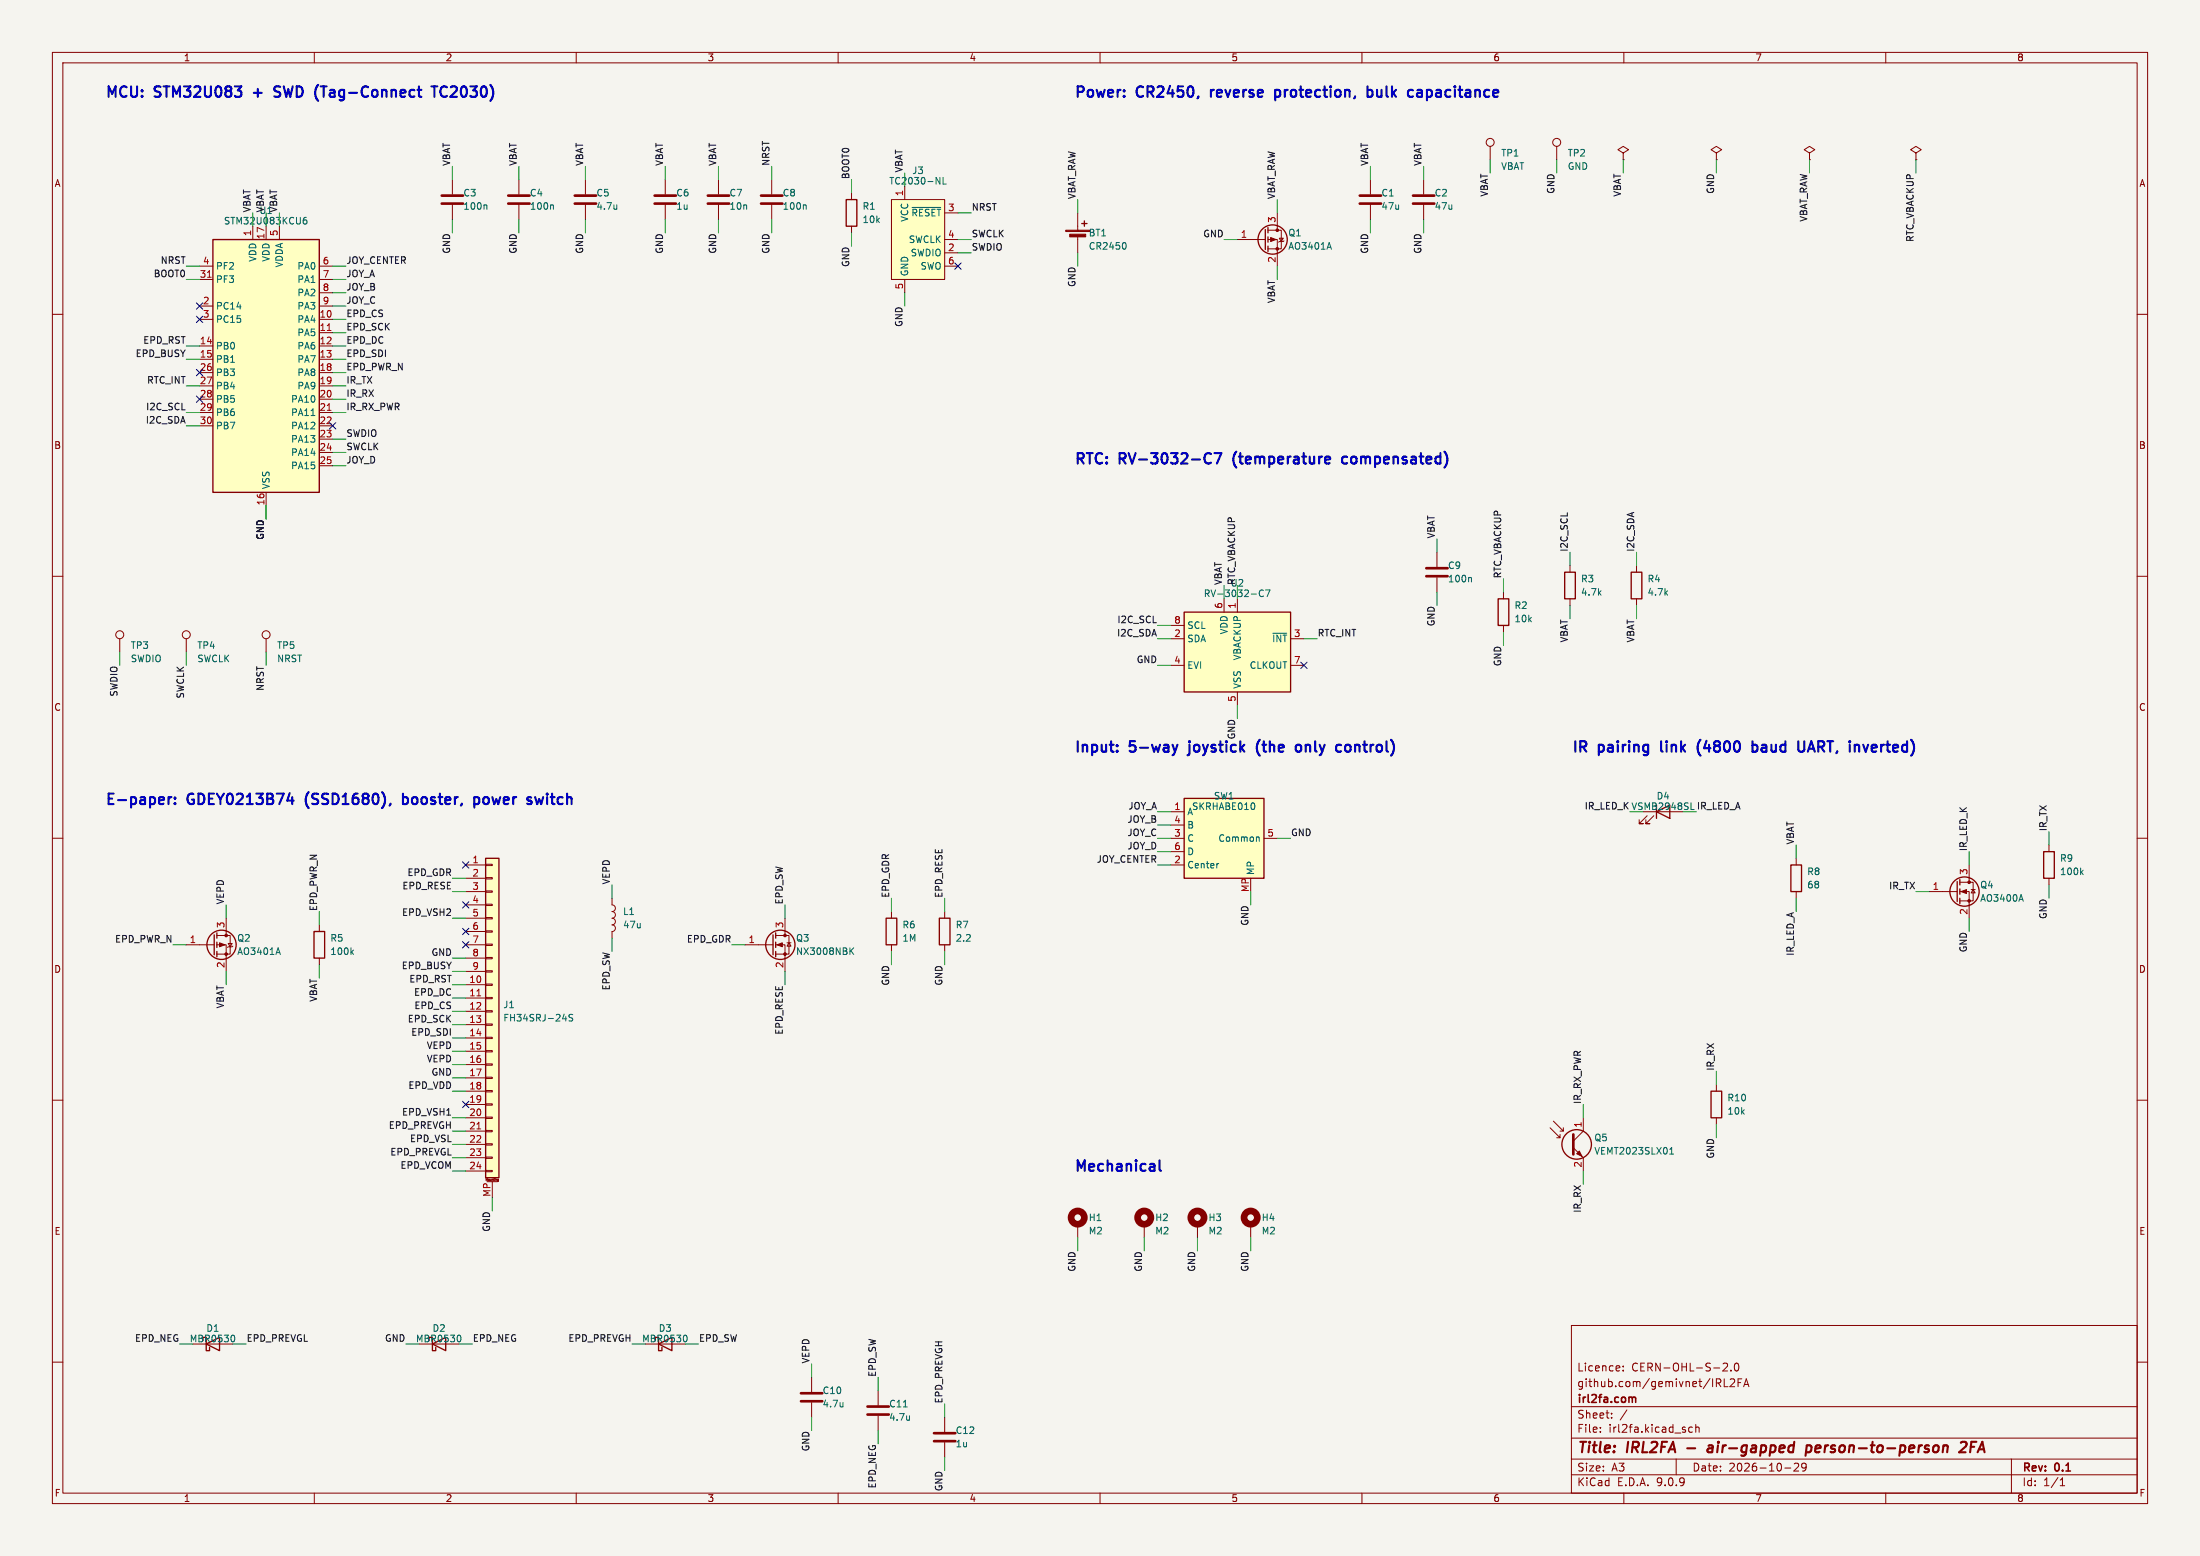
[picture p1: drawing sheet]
<svg xmlns="http://www.w3.org/2000/svg" width="420mm" height="297mm" viewBox="0 0 420 297" stroke-linecap="round" stroke-linejoin="round" font-family="sans-serif">
<path d="M0 0h420v297h-420z" fill="#f5f4ef" stroke="#f5f4ef" stroke-width=".19"/>
<g fill="none" stroke="#840000" stroke-width=".19">
<path d="M10 10h400v277h-400zM12 12h396v273h-396zM60 10v2M110 10v2M160 10v2M210 10v2M260 10v2M310 10v2M360 10v2M10 60h2M408 60h2M10 110h2"/>
<path d="M408 110h2M10 160h2M408 160h2M10 210h2M408 210h2M205.7 233.7v2.5M218.4 233.7v2.5M228.6 233.7v2.5M238.8 233.7v2.5M300 253h108v32h-108zM10 260h2M300 278.5h108"/>
<path d="M300 274.5h108M300 268.5h108M305.5 273.2v.2M305.5 272.5v.1M307.7 270.5v.2M307.7 269.8v.1M309.9 261.5v.2M309.9 260.8v.1M310.6 269.1l-1.3 1.9M320 278.5v3M323.1 272.5l-.4-.1-.3 .3 .1 .6h.6M323.7 272.5l.2-.1 .4 .1 .1 .9"/>
<path d="M323.7 271.9v1.5M328.9 260.3l.6-.1 .2 .1 .1 .3-.9 1.1h.9M329.2 263.2v1.5h.7M330.3 263.3l.6-.1 .2 .1 .1 .3-1 1.1h1M330.4 261.5v.2M331.2 260.3l.2-.1a.8 .8 0 0 1 .6 .7 .8 .8 0 0 1-.6 .8l-.2-.2-.1-.4zM331.8 263.9h.5M332.5 263.2h-.7v1.5M332.9 264.7l.5-1.5 .5 1.5M333 264.3h.7M343.1 279.3l.3 .3-.1 .3-.9 .9h1M344.8 279.9l-.3 .3h-.3l-.3-.3 .2-.5 .4-.1 .2 .1a.99 .99 0 0 1-.3 1.4h-.3"/>
<path d="M384 278.5v6.5M408 260h2M60 285v2M110 285v2M160 285v2M210 285v2M260 285v2M300 281.5h108M310 285v2M340.7 280.2h1.2M360 285v2M393.3 283.6h.9"/>
<path d="M393.3 282.5l.4-.4v1.5"/>
</g>
<path d="M322.1 276.4h1.5M326.2 276h.7M327 276.3l-.7 .1a.4 .4 0 0 0-.3 .4 .4 .4 0 0 0 .2 .4l.7-.1M344.9 276h.8l.1 .3v.5a.66 .66 0 0 1-1 .3M344.9 275.9l-.2 2M371.3 275.9l.5 .1v.2l-.1 1M374.3 275.4l.3-.2h.5l.3 .2v.4l-.1 .3-1.3 1.1h1.2M376.2 276.2h.7M377.3 275.2h-1l-.2 2" fill="none" stroke="#840000" stroke-width=".4"/>
<path d="M311.4 266.7l.2 .2M311.6 266.9v.8M311.6 266.9l.2-.2 .4 .1 .1 .9" fill="none" stroke="#840000" stroke-width=".3"/>
<g fill="none" stroke="#840000" stroke-width="1.3">
<circle cx="205.7" cy="232.4" r="1.27"/>
<circle cx="218.4" cy="232.4" r="1.27"/>
<circle cx="228.6" cy="232.4" r="1.27"/>
<circle cx="238.8" cy="232.4" r="1.27"/>
</g>
<path d="M226.1 152.4h15.2v15.2h-15.2z" fill="#ffffc2"/>
<g fill="none" stroke="#840000" stroke-width=".25">
<path d="M226.1 152.4h15.2v15.2h-15.2zM147.6 178.4v3.8M148.1 178.1v1M148.1 179.8v1M169.2 175.3h2v5h-2zM179.3 175.3h2.1v5h-2.1zM148.1 181.6v1M38.7 255.9v-.6h.7v2.5h.6v-.6M39.4 256.5l2.5-1.2v2.5zM81.9 255.9v-.6h.6v2.5h.7v-.6M82.5 256.5l2.6-1.2v2.5zM125.1 255.9v-.6h.6v2.5h.7v-.6"/>
<path d="M125.7 256.5l2.6-1.2v2.5z"/>
<circle cx="149" cy="180.3" r="2.79"/>
</g>
<g fill="none" stroke="#840000" stroke-width=".19">
<path d="M147.3 34.3v2.8M147.3 39.1v2.8M223.5 154.9h2.6M223.5 157.5h2.6M116.8 171.5v1.2a.64 .64 0 0 1 .7 .7 .64 .64 0 0 1-.7 .6 .64 .64 0 0 1 .7 .6 .64 .64 0 0 1-.7 .7 .64 .64 0 0 1 .7 .6 .64 .64 0 0 1-.7 .6 .64 .64 0 0 1 .7 .7 .64 .64 0 0 1-.7 .6M116.8 177.8v1.3M148.1 178.6h2.5v3.5h-2.5M149.9 175.3v3.3M150.2 180h.8M150.6 180l.4 .6h-.8zM170.2 174v1.3M180.3 174v1.3"/>
<path d="M223.5 160h2.6M223.5 162.6h2.6M223.5 165.1h2.6M241.3 160h2.5M142.2 180.3h5.4M148.1 180.3h1.8v5.1M170.2 180.3v1.3M180.3 180.3v1.3M154.9 262.9v2.8M154.9 267.7v2.8M167.6 265.4v2.8M167.6 270.3v2.7"/>
<path d="M180.3 270.5v2.8M180.3 275.3v2.8"/>
</g>
<g fill="none" stroke="#006464" stroke-width=".19">
<path d="M153.7 39.1l.2 .2v.6M239.4 153.4l.1 .3-.1 .7M240 159.8l.4 .1v.7M232.7 164.8l-.3 .1M162.4 181.5l.6 .7M163 180.9l-.7 .7M44.5 254.8a.79 .79 0 0 1 0 1.3M87.7 254.8a.79 .79 0 0 1 0 1.3M130.9 254.8a.79 .79 0 0 1 0 1.3M160.9 267.7v.8M160.9 268.4v.1M172.5 268.5h.7"/>
<path d="M173.6 270.2v.9M173.6 271h.1"/>
</g>
<path d="M145.3 37.3h4.1M145.3 38.9h4.1M152.9 265.9h4.1M152.9 267.5h4.1M165.6 268.5h4.1M165.6 270h4.1M178.3 273.6h4.1M178.3 275.1h4.1" fill="none" stroke="#840000" stroke-width=".51"/>
<g fill="#840000" stroke="#840000" stroke-width=".19">
<path d="M148.3 180.3l1.1-.3v.7z"/>
<circle cx="149.9" cy="178.6" r=".25"/>
<circle cx="149.9" cy="182.1" r=".25"/>
</g>
<path d="M92.7 163.8h2.5v61h-2.5z" fill="#ffffc2"/>
<g fill="none" stroke="#840000" stroke-width=".25">
<path d="M206.5 42.7h1M207 42.2v1M241.6 43.8v3.8M242.1 43.4v1.1M242.1 45.2v1M242.1 47v1M286 114.3h2v5.1h-2zM298.7 109.2h2v5.1h-2zM311.4 109.2h2v5.1h-2zM40.9 178.4v3.8M41.4 178.1v1M41.4 179.8v1"/>
<path d="M59.9 177.8h2.1v5.1h-2.1zM92.7 163.8h2.5v61h-2.5zM41.4 181.6v1"/>
<circle cx="243" cy="45.7" r="2.79"/>
<circle cx="42.3" cy="180.3" r="2.79"/>
</g>
<g fill="none" stroke="#840000" stroke-width=".19">
<path d="M271.8 34.3v2.8M271.8 39.1v2.8M284.5 27.9v2.6M297.2 27.9v2.6M309.9 29.2l1-.6-1-.7-1 .7 1 .6v1.3M309.9 30.5h.1M327.7 29.2l1-.6-1-.7-1.1 .7 1.1 .6v1.3M327.7 30.5h.1M345.4 29.2l1.1-.6-1.1-.7-1 .7 1 .6v1.3M345.4 30.5h.1M365.8 29.2l1-.6-1-.7-1.1 .7 1.1 .6v1.3M365.8 30.5h.1"/>
<path d="M205.7 40.6v3.3M205.7 45v3.3M236.2 45.7h5.4M242.1 43.9h2.5v3.6h-2.5M242.1 45.7h1.7v5.1M243.8 40.6v3.3M244.2 45.5h.8l-.4 .6zM245.1 46l-1 .2M274.3 105.4v2.8M274.3 110.2v2.8M287 113v1.3M287 119.4v1.3"/>
<path d="M299.7 108v1.2M299.7 114.3v1.3M312.4 108v1.2M312.4 114.3v1.3M41.4 178.6h2.5v3.5h-2.5M43.2 175.3v3.3M61 176.5v1.3M88.9 165.1h3.8M88.9 167.6h3.8M88.9 170.2h3.8M88.9 172.7h3.8M88.9 175.3h3.8"/>
<path d="M88.9 177.8h3.8M92.7 165h1.3v.2h-1.3zM92.7 167.5h1.3v.3h-1.3zM92.7 170.1h1.3v.2h-1.3zM92.7 172.6h1.3v.2h-1.3zM92.7 175.1h1.3v.3h-1.3zM92.7 177.7h1.3v.2h-1.3zM35.6 180.3h5.3M41.4 180.3h1.8v5.1M43.6 180.1h.7l-.4 .6zM44.4 180.6l-1 .2M61 182.9v1.3"/>
<path d="M88.9 180.3h3.8M88.9 182.9h3.8M88.9 185.4h3.8M88.9 188h3.8M88.9 190.5h3.8M88.9 193h3.8M88.9 195.6h3.8M88.9 198.1h3.8M92.7 180.2h1.3v.3h-1.3zM92.7 182.8h1.3v.2h-1.3zM92.7 185.3h1.3v.2h-1.3zM92.7 187.8h1.3v.3h-1.3z"/>
<path d="M92.7 190.4h1.3v.2h-1.3zM92.7 192.9h1.3v.3h-1.3zM92.7 195.5h1.3v.2h-1.3zM92.7 198h1.3v.2h-1.3zM88.9 200.7h3.8M88.9 203.2h3.8M88.9 205.7h3.8M88.9 208.3h3.8M88.9 210.8h3.8M88.9 213.4h3.8M88.9 215.9h3.8M88.9 218.4h3.8"/>
<path d="M92.7 200.5h1.3v.3h-1.3zM92.7 203.1h1.3v.2h-1.3zM92.7 205.6h1.3v.3h-1.3zM92.7 208.2h1.3v.2h-1.3zM92.7 210.7h1.3v.2h-1.3zM92.7 213.2h1.3v.3h-1.3zM92.7 215.8h1.3v.2h-1.3zM92.7 218.3h1.3v.3h-1.3zM88.9 221h3.8M88.9 223.5h3.8M92.7 220.9h1.3v.2h-1.3zM92.7 223.4h1.3v.2h-1.3z"/>
<path d="M93 225.6h2M94 225.6v3M95 225.5h.1M95 225.3h.1M95 225.1v.2M95 225.3h.2M95 225.1h.1M95 225.1h.2M95.1 225.5h.1M95.2 225.4l-.1 .1M95.2 225.1v.3M95.2 225.4h.1"/>
<circle cx="284.5" cy="27.2" r=".76"/>
<circle cx="297.2" cy="27.2" r=".76"/>
</g>
<path d="M91 190.1h.8M91 215.5h.8" fill="none" stroke="#a90000" stroke-width=".19"/>
<path d="M214.7 46.3a.79 .79 0 0 1 0 1.3M253.8 46.3l.4 1.3M280.7 110.2l.2 .2v.7M53.1 180.9l.4 1.3M67.1 181.7l.4 .5M67.5 181.3l-.5 .5M107.4 194.5h.8M108 194v.9M109.3 193.7l-.4-.1-.2 .1v.4l.5 .2 .1 .3-.2 .3-.5-.1" fill="none" stroke="#006464" stroke-width=".19"/>
<g fill="#840000" stroke="#840000" stroke-width=".19">
<path d="M41.9 180l1 .3-1 .4z"/>
<path d="M203.5 43.9h4.5v.3h-4.5z"/>
<path d="M204.2 44.7h3.1v.5h-3.1z"/>
<path d="M242.6 45.3l1 .4-1 .4z"/>
<circle cx="43.2" cy="178.6" r=".25"/>
<circle cx="43.2" cy="182.1" r=".25"/>
<circle cx="243.8" cy="43.9" r=".25"/>
<circle cx="243.8" cy="47.5" r=".25"/>
</g>
<path d="M269.7 37.3h4.1M269.7 38.9h4.1M272.3 108.5h4.1M272.3 110h4.1" fill="none" stroke="#840000" stroke-width=".51"/>
<path d="M226.1 116.8h20.3v15.3h-20.3z" fill="#ffffc2"/>
<path d="M226.1 116.8h20.3v15.3h-20.3z" fill="none" stroke="#840000" stroke-width=".25"/>
<g fill="none" stroke="#840000" stroke-width=".19">
<path d="M86.4 34.3v2.8M86.4 39.1v2.8M99.1 34.3v2.8M99.1 39.1v2.8M111.8 34.3v2.8M111.8 39.1v2.8M127 34.3v2.8M127 39.1v2.8M261.6 34.3v2.8M261.6 39.1v2.8M223.5 119.4h2.6M233.7 114.3v2.5"/>
<path d="M236.2 114.3v2.5M22.9 121.9v2.6M35.6 121.9v2.6M50.8 121.9v2.6M223.5 121.9h2.6M223.5 127h2.6M236.2 132.1v2.5M246.4 121.9h2.5M246.4 127h2.5"/>
<circle cx="22.9" cy="121.2" r=".76"/>
<circle cx="35.6" cy="121.2" r=".76"/>
<circle cx="50.8" cy="121.2" r=".76"/>
</g>
<path d="M92.8 39.1l.1 .2v.6M105.5 39.1l.1 .2v.6M117.7 39.1v.8M117.7 39.8v.1M241.2 112.7a.6 .6 0 0 0-.9 .5 .6 .6 0 0 0 .6 .7l.3-.1M241.6 112.6h.8l-.5 1.3M243 120.9h2.6" fill="none" stroke="#006464" stroke-width=".19"/>
<path d="M84.3 37.3h4.1M84.3 38.9h4.1M97 37.3h4.1M97 38.9h4.1M109.7 37.3h4.1M109.7 38.9h4.1M125 37.3h4M125 38.9h4M259.6 37.3h4.1M259.6 38.9h4.1" fill="none" stroke="#840000" stroke-width=".51"/>
<path d="M40.6 45.7h20.4v48.3h-20.4z" fill="#ffffc2"/>
<path d="M40.6 45.7h20.4v48.3h-20.4z" fill="none" stroke="#840000" stroke-width=".25"/>
<g fill="none" stroke="#840000" stroke-width=".19">
<path d="M38.1 50.8h2.5M38.1 53.3h2.5M38.1 58.4h2.5M48.3 43.2v2.5M50.8 43.2v2.5M53.3 43.2v2.5M61 50.8h2.5M61 53.3h2.5M61 58.4h2.5M61 55.9h2.5M38.1 61h2.5M38.1 66h2.5"/>
<path d="M38.1 68.6h2.5M38.1 71.1h2.5M38.1 73.7h2.5M38.1 76.2h2.5M38.1 78.7h2.5M61 61h2.5M61 66h2.5M61 68.6h2.5M61 71.1h2.5M61 73.7h2.5M61 76.2h2.5M61 78.7h2.5"/>
<path d="M61 63.5h2.5M38.1 81.3h2.5M50.8 94v2.5M61 81.3h2.5M61 83.8h2.5M61 86.4h2.5M61 88.9h2.5"/>
</g>
<path d="M39.6 52.9h.7M62.5 63.1h.7M62.5 78.3h.7" fill="none" stroke="#a90000" stroke-width=".19"/>
<path d="M58.5 41.5h-.4a.86 .86 0 0 0 0 1.3l.4-.2 .1-.4-.2-.2h-.3l-.2 .2M59.4 79.3h.7" fill="none" stroke="#006464" stroke-width=".19"/>
<path d="M170.2 38.1h10.1v15.2h-10.1z" fill="#ffffc2"/>
<g fill="none" stroke="#840000" stroke-width=".19">
<path d="M137.2 34.3v2.8M137.2 39.1v2.8M162.6 36.8v1.3M170.2 38.1h10.1v15.2h-10.1zM172.7 35.6v2.5M162.6 43.2v1.3M172.7 53.3v2.6M180.3 40.6h2.6M180.3 45.7h2.6M180.3 48.3h2.6M180.3 50.8h2.6M314.5 155.7l-1.6 1.5h.8h-.8v-.7"/>
<path d="M315.7 155.7l-1.5 1.5h.8h-.8v-.7M342.9 163.8v1.3M342.9 170.2v1.3M368.3 170.2h5.3M374.1 168.4h2.6v3.6h-2.6M374.1 170.2h1.8v5.1M375.9 165.1v3.3M376.3 169.8h.8M376.7 169.8l.4 .6h-.8zM391.2 161.3v1.3M391.2 167.6v1.3M295.9 215.3l1.9 1.9v-.7"/>
<path d="M296.5 214l1.9 1.9v-.6M297.2 217.2h.6M297.8 215.9h.6M300.4 219.1l1.9 1.9v2.5M302.3 213.4v2.5l-1.9 1.9M327.7 207v1.3M327.7 213.4v1.2"/>
</g>
<path d="M174.1 39.6h5.5M178.7 33.9l.7 1.2v-1.2M180 33.9v1.2h.6M322.8 154.5h.6M385.8 170.8l.5 1.2M397.3 166.5l.4 .4M397.7 166.1l-.5 .5M318.8 219.4l.3-.4v1.3M318.8 220.3h.7" fill="none" stroke="#006464" stroke-width=".19"/>
<g fill="none" stroke="#840000" stroke-width=".25">
<path d="M161.5 38.1h2.1v5.1h-2.1zM316.2 154.9l2.6-1.2v2.5zM316.2 153.7v2.5M341.9 165.1h2v5.1h-2zM373.6 168.3v3.8M374.1 167.9v1M374.1 169.7v1M374.1 171.5v1M390.1 162.6h2.1v5h-2.1zM326.6 208.3h2.1v5.1h-2.1z"/>
<circle cx="375" cy="170.2" r="2.79"/>
<circle cx="301" cy="218.4" r="2.82"/>
</g>
<path d="M135.1 37.3h4.1M135.1 38.9h4.1M300.4 216.5v3.8" fill="none" stroke="#840000" stroke-width=".51"/>
<g fill="#840000" stroke="#840000" stroke-width=".19">
<path d="M301 220.2l.5-.5 .5 1z"/>
<path d="M374.4 170.2l1-.4v.8z"/>
<circle cx="375.9" cy="168.4" r=".25"/>
<circle cx="375.9" cy="172" r=".25"/>
</g>
<g fill="none" stroke="#009600" stroke-width=".19">
<path d="M86.4 31.8v2.5M99.1 31.8v2.5M111.8 31.8v2.5M127 31.8v2.5M137.2 31.8v2.5M147.3 31.8v2.5M162.6 34.3v2.5M172.7 33v2.6M205.7 38.1v2.5M243.8 38.1v2.5M261.6 31.8v2.5M271.8 31.8v2.5"/>
<path d="M284.5 30.5v2.5M297.2 30.5v2.5M309.9 30.5v2.5M327.7 30.5v2.5M345.4 30.5v2.5M365.8 30.5v2.5M35.6 53.3h2.5M35.6 50.8h2.5M48.3 40.6v2.6M50.8 40.6v2.6M53.3 40.6v2.6M63.5 53.3h2.5"/>
<path d="M63.5 50.8h2.5M63.5 55.9h2.5M63.5 58.4h2.5M86.4 41.9v2.6M99.1 41.9v2.6M111.8 41.9v2.6M127 41.9v2.6M137.2 41.9v2.6M147.3 41.9v2.6M162.6 44.5v2.5M172.7 55.9v2.5M182.9 45.7h2.5"/>
<path d="M182.9 40.6h2.5M182.9 48.3h2.5M205.7 48.3v2.5M233.7 45.7h2.5M243.8 50.8v2.5M261.6 41.9v2.6M271.8 41.9v2.6M35.6 66h2.5M35.6 78.7h2.5M35.6 73.7h2.5M35.6 68.6h2.5M63.5 66h2.5"/>
<path d="M63.5 78.7h2.5M63.5 73.7h2.5M63.5 68.6h2.5M63.5 76.2h2.5M63.5 71.1h2.5M63.5 61h2.5M63.5 63.5h2.5M35.6 81.3h2.5M50.8 96.5v2.6M63.5 86.4h2.5M63.5 88.9h2.5M63.5 83.8h2.5"/>
<path d="M221 119.4h2.5M233.7 111.8v2.5M236.2 111.8v2.5M274.3 102.9v2.5M274.3 113v2.6M287 110.5v2.5M299.7 105.4v2.6M299.7 115.6v2.5M312.4 105.4v2.6M312.4 115.6v2.5M22.9 124.5v2.5M35.6 124.5v2.5"/>
<path d="M50.8 124.5v2.5M221 121.9h2.5M221 127h2.5M236.2 134.6v2.6M248.9 121.9h2.6M287 120.7v2.5M221 154.9h2.5M221 157.5h2.5M321.3 154.9h2.5M391.2 158.8v2.5M43.2 172.7v2.6M61 174v2.5"/>
<path d="M86.4 170.2h2.5M86.4 175.3h2.5M86.4 167.6h2.5M116.8 168.9v2.6M116.8 179.1v2.5M149.9 172.7v2.6M170.2 171.5v2.5M180.3 171.5v2.5M221 160h2.5M221 165.1h2.5M221 162.6h2.5M238.8 170.2v2.5"/>
<path d="M243.8 160h2.6M342.9 161.3v2.5M342.9 171.5v2.5M365.8 170.2h2.5M375.9 162.6v2.5M375.9 175.3v2.5M391.2 168.9v2.6M33 180.3h2.6M43.2 185.4v2.6M61 184.2v2.5M86.4 198.1h2.5M86.4 193h2.5"/>
<path d="M86.4 190.5h2.5M86.4 188h2.5M86.4 195.6h2.5M86.4 185.4h2.5M86.4 182.9h2.5M139.7 180.3h2.5M149.9 185.4v2.6M170.2 181.6v2.6M180.3 181.6v2.6M86.4 203.2h2.5M86.4 208.3h2.5M86.4 213.4h2.5"/>
<path d="M86.4 215.9h2.5M86.4 218.4h2.5M86.4 200.7h2.5M86.4 205.7h2.5M302.3 210.8v2.6M327.7 204.5v2.5M327.7 214.6v2.6M86.4 221h2.5M86.4 223.5h2.5M94 228.6v2.5M205.7 236.2v2.6M218.4 236.2v2.6"/>
<path d="M228.6 236.2v2.6M238.8 236.2v2.6M302.3 223.5v2.6M34.3 256.5h2.5M44.4 256.5h2.6M77.5 256.5h2.5M87.6 256.5h2.6M120.6 256.5h2.6M130.8 256.5h2.5M154.9 260.3v2.6M154.9 270.5v2.5M167.6 262.9v2.5"/>
<path d="M167.6 273v2.6M180.3 268v2.5M180.3 278.1v2.6"/>
</g>
<g fill="none" stroke="#000084" stroke-width=".19">
<path d="M37.5 57.8l1.2 1.2M38.7 57.8l-1.2 1.2M182.3 50.2l1.2 1.2M183.5 50.2l-1.2 1.2M37.5 75.6l1.2 1.2M37.5 70.5l1.2 1.2M37.5 60.4l1.2 1.2M38.7 75.6l-1.2 1.2M38.7 70.5l-1.2 1.2M38.7 60.4l-1.2 1.2M62.9 80.7l1.2 1.2M64.1 80.7l-1.2 1.2"/>
<path d="M248.3 126.4l1.2 1.2M249.5 126.4l-1.2 1.2M88.3 164.5l1.2 1.2M88.3 172.1l1.2 1.2M88.3 179.7l1.2 1.2M88.3 177.2l1.2 1.2M89.5 164.5l-1.2 1.2M89.5 172.1l-1.2 1.2M89.5 179.7l-1.2 1.2M89.5 177.2l-1.2 1.2M88.3 210.2l1.2 1.2M89.5 210.2l-1.2 1.2"/>
</g>
<g fill="none" stroke="#0000c2" stroke-width=".4">
<path d="M52.4 18.4h.9M53.5 16.6h-1a.48 .48 0 0 0-.1 .5 .48 .48 0 0 0 .3 .3l.6 .2M61.2 16.5h1.2M82.4 16.5h1.1M82.9 16.5v2M85.2 16.6a.92 .92 0 0 0-1 .3 .92 .92 0 0 0 0 1.1 .7 .7 0 0 0 1 .4M231.2 17.2v1.3M231.3 17.3l-.1 .2M243.5 17.2v2M243.5 17.2h.5l.4 .3M244.4 18.1l-.4 .4-.5-.1M261.1 17.2h.5l.4 .3v.6l-.2 .3h-.7"/>
<path d="M261.1 16.5v2M270.6 17.2h.8M271.3 17.7h-.5a.39 .39 0 0 0-.3 .4 .39 .39 0 0 0 .3 .4h.5M230.1 88.2a.69 .69 0 0 0 1.1 .1M231.2 86.7a.69 .69 0 0 0-1.1 .1M231.8 86.5h1.4l-.9 2M257.2 87.2h-.6l-.4 .3v.6l.2 .3h.8M32.2 152.2v1.3M32.7 152.2h-.3l-.2 .3M33.4 153.3v.2M33.4 152.2v.2M54.8 152.8h1.3"/>
<path d="M76.9 152.2h.6l.3 .1M76.9 151.5v2M77.8 153.3l-.3 .2-.6-.1M90.5 152.2h.6l.4 .3v.6l-.2 .3h-.8M90.5 152.2v2M102.2 152.2l.3 1.3 .4-1 .4 1M224.8 142.2l-.5 1.3M227 144.1l-.3 .1M240.5 141.2a2.29 2.29 0 0 0 0 3M247.5 142.2a.54 .54 0 0 1 .9 .3v.6a.54 .54 0 0 1-.9 .3M257.6 142.2a.54 .54 0 0 0-.8 .3v.6a.54 .54 0 0 0 .8 .3M317.1 141.5l.1 1.9"/>
<path d="M324.6 141.2a2.29 2.29 0 0 0 0 3M334.5 142.2h.6l.4 .3v.6l-.2 .3h-.8M334.5 141.5v2M345.1 143.5l.7-2 .7 2M345.3 142.9h1M355.7 142.2l.5 1.3 .4-1.3M221.4 221.5v1.7l.2 .3"/>
</g>
<g font-size="2.8" fill="#0000c2">
<text x="20" y="18.7">MCU:</text>
<text x="29.7" y="18.7">STM32U083</text>
<text x="49.3" y="18.7">+</text>
<text x="54.1" y="18.7">SWD</text>
<text x="62.6" y="18.7">(Tag-Connect</text>
<text x="85.9" y="18.7">TC2030)</text>
<text x="205" y="18.7">Power:</text>
<text x="217.1" y="18.7">CR2450,</text>
<text x="232" y="18.7">reverse</text>
<text x="245.1" y="18.7">protection,</text>
<text x="263.5" y="18.7">bulk</text>
<text x="272.1" y="18.7">capacitance</text>
<text x="205" y="88.8">RTC:</text>
<text x="213.8" y="88.8">RV-3032-C7</text>
<text x="236.3" y="88.8">(temperature</text>
<text x="258" y="88.8">compensated)</text>
<text x="205" y="143.8">Input:</text>
<text x="215.8" y="143.8">5-way</text>
<text x="227.9" y="143.8">joystick</text>
<text x="241.6" y="143.8">(the</text>
<text x="249.9" y="143.8">only</text>
<text x="258.4" y="143.8">control)</text>
<text x="300" y="143.8">IR</text>
<text x="305.3" y="143.8">pairing</text>
<text x="318" y="143.8">link</text>
<text x="325.7" y="143.8">(4800</text>
<text x="337" y="143.8">baud</text>
<text x="346.6" y="143.8">UART,</text>
<text x="357.2" y="143.8">inverted)</text>
<text x="20" y="153.8">E-paper:</text>
<text x="35.9" y="153.8">GDEY0213B74</text>
<text x="59.2" y="153.8">(SSD1680),</text>
<text x="78.6" y="153.8">booster,</text>
<text x="93" y="153.8">power</text>
<text x="104" y="153.8">switch</text>
<text x="205" y="223.7">Mechanical</text>
</g>
<g font-size="2.8" fill="#840000">
<text x="301" y="277.9">Title:</text>
<text x="310.6" y="277.9">IRL2FA</text>
<text x="327.7" y="277.9">air-gapped</text>
<text x="347.2" y="277.9">person-to-person</text>
<text x="377.5" y="277.9">2FA</text>
</g>
<g font-size="2.1" fill="#840000">
<text x="301" y="262">Licence:</text>
<text x="311.4" y="262">CERN-OHL-S-2.0</text>
<text x="301" y="268.2">irl2fa.com</text>
<text x="301" y="265">github.com/gemivnet/IRL2FA</text>
<text x="301" y="273.7">File:</text>
<text x="301" y="271">Sheet:</text>
<text x="307.1" y="273.7">irl2fa.kicad_sch</text>
<text x="301" y="281.1">Size:</text>
<text x="307.6" y="281.1">A3</text>
<text x="323" y="281.1">Date:</text>
<text x="330" y="281.1">2026-10-29</text>
<text x="386" y="281.3">Rev:</text>
<text x="392.4" y="281.3">0.1</text>
<text x="301" y="283.9">KiCad</text>
<text x="308.7" y="283.9">E.D.A.</text>
<text x="316.3" y="283.9">9.0.9</text>
<text x="386" y="283.9">Id:</text>
<text x="390.1" y="283.9">1/1</text>
</g>
<g font-size="1.8" fill="#840000">
<text x="35" y="11.9">1</text>
<text x="85" y="11.9">2</text>
<text x="135" y="11.9">3</text>
<text x="185" y="11.9">4</text>
<text x="235" y="11.9">5</text>
<text x="285" y="11.9">6</text>
<text x="335" y="11.9">7</text>
<text x="385" y="11.9">8</text>
<text x="10.3" y="35.9">A</text>
<text x="408.3" y="35.9">A</text>
<text x="10.3" y="85.9">B</text>
<text x="408.2" y="85.9">B</text>
<text x="10.3" y="135.9">C</text>
<text x="408.2" y="135.9">C</text>
<text x="10.3" y="185.9">D</text>
<text x="408.2" y="185.9">D</text>
<text x="10.3" y="235.9">E</text>
<text x="408.3" y="235.9">E</text>
<text x="10.3" y="285.9">F</text>
<text x="35" y="286.9">1</text>
<text x="85" y="286.9">2</text>
<text x="135" y="286.9">3</text>
<text x="185" y="286.9">4</text>
<text x="235" y="286.9">5</text>
<text x="285" y="286.9">6</text>
<text x="335" y="286.9">7</text>
<text x="385" y="286.9">8</text>
<text x="408.3" y="285.9">F</text>
</g>
<g font-size="1.8" fill="#0f0f0f">
<text x="86" y="31.8" transform="rotate(-90 86 31.8)">VBAT</text>
<text x="98.7" y="31.8" transform="rotate(-90 98.7 31.8)">VBAT</text>
<text x="111.4" y="31.8" transform="rotate(-90 111.4 31.8)">VBAT</text>
<text x="126.7" y="31.8" transform="rotate(-90 126.7 31.8)">VBAT</text>
<text x="136.8" y="31.8" transform="rotate(-90 136.8 31.8)">VBAT</text>
<text x="147" y="31.8" transform="rotate(-90 147 31.8)">NRST</text>
<text x="162.2" y="34.3" transform="rotate(-90 162.2 34.3)">BOOT0</text>
<text x="172.4" y="33" transform="rotate(-90 172.4 33)">VBAT</text>
<text x="261.3" y="31.8" transform="rotate(-90 261.3 31.8)">VBAT</text>
<text x="271.4" y="31.8" transform="rotate(-90 271.4 31.8)">VBAT</text>
<text x="47.9" y="40.6" transform="rotate(-90 47.9 40.6)">VBAT</text>
<text x="49.4" y="41">U1</text>
<text x="50.5" y="40.6" transform="rotate(-90 50.5 40.6)">VBAT</text>
<text x="53" y="40.6" transform="rotate(-90 53 40.6)">VBAT</text>
<text x="185.4" y="40.3">NRST</text>
<text x="205.4" y="38.1" transform="rotate(-90 205.4 38.1)">VBAT_RAW</text>
<text x="243.5" y="38.1" transform="rotate(-90 243.5 38.1)">VBAT_RAW</text>
<text x="284.1" y="37.6" transform="rotate(-90 284.1 37.6)">VBAT</text>
<text x="296.8" y="37.1" transform="rotate(-90 296.8 37.1)">GND</text>
<text x="309.5" y="37.6" transform="rotate(-90 309.5 37.6)">VBAT</text>
<text x="327.3" y="37.1" transform="rotate(-90 327.3 37.1)">GND</text>
<text x="185.4" y="45.4">SWCLK</text>
<text x="185.4" y="47.9">SWDIO</text>
<text x="229.6" y="45.4">GND</text>
<text x="345.1" y="42.4" transform="rotate(-90 345.1 42.4)">VBAT_RAW</text>
<text x="365.4" y="46.3" transform="rotate(-90 365.4 46.3)">RTC_VBACKUP</text>
<text x="29.2" y="53">BOOT0</text>
<text x="30.6" y="50.5">NRST</text>
<text x="66" y="53">JOY_A</text>
<text x="66" y="50.5">JOY_CENTER</text>
<text x="86" y="48.5" transform="rotate(-90 86 48.5)">GND</text>
<text x="98.7" y="48.5" transform="rotate(-90 98.7 48.5)">GND</text>
<text x="111.4" y="48.5" transform="rotate(-90 111.4 48.5)">GND</text>
<text x="126.7" y="48.5" transform="rotate(-90 126.7 48.5)">GND</text>
<text x="136.8" y="48.5" transform="rotate(-90 136.8 48.5)">GND</text>
<text x="147" y="48.5" transform="rotate(-90 147 48.5)">GND</text>
<text x="162.2" y="51.1" transform="rotate(-90 162.2 51.1)">GND</text>
<text x="261.3" y="48.5" transform="rotate(-90 261.3 48.5)">GND</text>
<text x="271.4" y="48.5" transform="rotate(-90 271.4 48.5)">GND</text>
<text x="66" y="55.5">JOY_B</text>
<text x="66" y="58.1">JOY_C</text>
<text x="205.4" y="54.9" transform="rotate(-90 205.4 54.9)">GND</text>
<text x="243.5" y="58" transform="rotate(-90 243.5 58)">VBAT</text>
<text x="27.3" y="65.7">EPD_RST</text>
<text x="66" y="60.6">EPD_CS</text>
<text x="66" y="63.2">EPD_SCK</text>
<text x="66" y="65.7">EPD_DC</text>
<text x="172.4" y="62.5" transform="rotate(-90 172.4 62.5)">GND</text>
<text x="25.8" y="68.2">EPD_BUSY</text>
<text x="66" y="70.8">EPD_PWR_N</text>
<text x="66" y="68.2">EPD_SDI</text>
<text x="28" y="73.3">RTC_INT</text>
<text x="66" y="73.3">IR_TX</text>
<text x="66" y="75.9">IR_RX</text>
<text x="27.7" y="80.9">I2C_SDA</text>
<text x="27.8" y="78.4">I2C_SCL</text>
<text x="66" y="83.5">SWDIO</text>
<text x="66" y="78.4">IR_RX_PWR</text>
<text x="66" y="86">SWCLK</text>
<text x="66" y="88.6">JOY_D</text>
<text x="50.5" y="103.1" transform="rotate(-90 50.5 103.1)">GND</text>
<text x="274" y="102.9" transform="rotate(-90 274 102.9)">VBAT</text>
<text x="299.4" y="105.4" transform="rotate(-90 299.4 105.4)">I2C_SCL</text>
<text x="312.1" y="105.4" transform="rotate(-90 312.1 105.4)">I2C_SDA</text>
<text x="233.3" y="111.8" transform="rotate(-90 233.3 111.8)">VBAT</text>
<text x="234.8" y="112.2">U2</text>
<text x="235.9" y="111.8" transform="rotate(-90 235.9 111.8)">RTC_VBACKUP</text>
<text x="286.7" y="110.5" transform="rotate(-90 286.7 110.5)">RTC_VBACKUP</text>
<text x="213.2" y="119">I2C_SCL</text>
<text x="274" y="119.6" transform="rotate(-90 274 119.6)">GND</text>
<text x="213.2" y="121.6">I2C_SDA</text>
<text x="251.5" y="121.6">RTC_INT</text>
<text x="299.4" y="122.7" transform="rotate(-90 299.4 122.7)">VBAT</text>
<text x="312.1" y="122.7" transform="rotate(-90 312.1 122.7)">VBAT</text>
<text x="50.5" y="132" transform="rotate(-90 50.5 132)">NRST</text>
<text x="216.9" y="126.7">GND</text>
<text x="286.7" y="127.3" transform="rotate(-90 286.7 127.3)">GND</text>
<text x="22.5" y="133.1" transform="rotate(-90 22.5 133.1)">SWDIO</text>
<text x="35.2" y="133.4" transform="rotate(-90 35.2 133.4)">SWCLK</text>
<text x="215.3" y="154.6">JOY_A</text>
<text x="323.8" y="154.6">IR_LED_A</text>
<text x="215.2" y="157.1">JOY_B</text>
<text x="215.2" y="159.7">JOY_C</text>
<text x="246.4" y="159.7">GND</text>
<text x="342.6" y="161.3" transform="rotate(-90 342.6 161.3)">VBAT</text>
<text x="390.8" y="158.8" transform="rotate(-90 390.8 158.8)">IR_TX</text>
<text x="77.7" y="167.3">EPD_GDR</text>
<text x="209.3" y="164.8">JOY_CENTER</text>
<text x="215.2" y="162.2">JOY_D</text>
<text x="375.6" y="162.6" transform="rotate(-90 375.6 162.6)">IR_LED_K</text>
<text x="42.8" y="172.7" transform="rotate(-90 42.8 172.7)">VEPD</text>
<text x="60.6" y="174" transform="rotate(-90 60.6 174)">EPD_PWR_N</text>
<text x="76.7" y="169.8">EPD_RESE</text>
<text x="116.5" y="168.9" transform="rotate(-90 116.5 168.9)">VEPD</text>
<text x="149.5" y="172.7" transform="rotate(-90 149.5 172.7)">EPD_SW</text>
<text x="169.8" y="171.4" transform="rotate(-90 169.8 171.4)">EPD_GDR</text>
<text x="180" y="171.4" transform="rotate(-90 180 171.4)">EPD_RESE</text>
<text x="360.5" y="169.8">IR_TX</text>
<text x="21.9" y="180">EPD_PWR_N</text>
<text x="76.7" y="174.9">EPD_VSH2</text>
<text x="131" y="180">EPD_GDR</text>
<text x="238.4" y="176.8" transform="rotate(-90 238.4 176.8)">GND</text>
<text x="390.8" y="175.5" transform="rotate(-90 390.8 175.5)">GND</text>
<text x="76.6" y="185.1">EPD_BUSY</text>
<text x="82.3" y="182.5">GND</text>
<text x="342.6" y="182.5" transform="rotate(-90 342.6 182.5)">IR_LED_A</text>
<text x="375.6" y="181.9" transform="rotate(-90 375.6 181.9)">GND</text>
<text x="60.6" y="191.3" transform="rotate(-90 60.6 191.3)">VBAT</text>
<text x="78.1" y="187.6">EPD_RST</text>
<text x="79" y="190.2">EPD_DC</text>
<text x="116.5" y="189.1" transform="rotate(-90 116.5 189.1)">EPD_SW</text>
<text x="169.8" y="188.2" transform="rotate(-90 169.8 188.2)">GND</text>
<text x="180" y="188.2" transform="rotate(-90 180 188.2)">GND</text>
<text x="42.8" y="192.6" transform="rotate(-90 42.8 192.6)">VBAT</text>
<text x="77.8" y="195.2">EPD_SCK</text>
<text x="78.4" y="197.8">EPD_SDI</text>
<text x="79" y="192.7">EPD_CS</text>
<text x="149.5" y="197.6" transform="rotate(-90 149.5 197.6)">EPD_RESE</text>
<text x="81.4" y="202.9">VEPD</text>
<text x="81.4" y="200.3">VEPD</text>
<text x="77.9" y="207.9">EPD_VDD</text>
<text x="82.3" y="205.4">GND</text>
<text x="327.3" y="204.5" transform="rotate(-90 327.3 204.5)">IR_RX</text>
<text x="74.1" y="215.6">EPD_PREVGH</text>
<text x="76.7" y="213">EPD_VSH1</text>
<text x="301.9" y="210.8" transform="rotate(-90 301.9 210.8)">IR_RX_PWR</text>
<text x="74.4" y="220.6">EPD_PREVGL</text>
<text x="78.2" y="218.1">EPD_VSL</text>
<text x="327.3" y="221.2" transform="rotate(-90 327.3 221.2)">GND</text>
<text x="76.4" y="223.2">EPD_VCOM</text>
<text x="301.9" y="231.6" transform="rotate(-90 301.9 231.6)">IR_RX</text>
<text x="93.6" y="235.2" transform="rotate(-90 93.6 235.2)">GND</text>
<text x="205.4" y="242.8" transform="rotate(-90 205.4 242.8)">GND</text>
<text x="218.1" y="242.8" transform="rotate(-90 218.1 242.8)">GND</text>
<text x="228.3" y="242.8" transform="rotate(-90 228.3 242.8)">GND</text>
<text x="238.4" y="242.8" transform="rotate(-90 238.4 242.8)">GND</text>
<text x="25.7" y="256.2">EPD_NEG</text>
<text x="47" y="256.2">EPD_PREVGL</text>
<text x="73.4" y="256.2">GND</text>
<text x="90.2" y="256.2">EPD_NEG</text>
<text x="108.4" y="256.2">EPD_PREVGH</text>
<text x="133.3" y="256.2">EPD_SW</text>
<text x="154.6" y="260.3" transform="rotate(-90 154.6 260.3)">VEPD</text>
<text x="167.3" y="262.9" transform="rotate(-90 167.3 262.9)">EPD_SW</text>
<text x="180" y="268" transform="rotate(-90 180 268)">EPD_PREVGH</text>
<text x="154.6" y="277.1" transform="rotate(-90 154.6 277.1)">GND</text>
<text x="167.3" y="284.2" transform="rotate(-90 167.3 284.2)">EPD_NEG</text>
<text x="180" y="284.7" transform="rotate(-90 180 284.7)">GND</text>
</g>
<g font-size="1.8" fill="#006464">
<text x="169.7" y="35.4">TC2030-NL</text>
<text x="174.1" y="33.4">J3</text>
<text x="286.5" y="30.1">TP1</text>
<text x="286.5" y="32.6">VBAT</text>
<text x="299.2" y="30.1">TP2</text>
<text x="299.2" y="32.6">GND</text>
<text x="88.4" y="37.7">C3</text>
<text x="88.4" y="40.2">100n</text>
<text x="101.1" y="37.7">C4</text>
<text x="101.1" y="40.2">100n</text>
<text x="113.8" y="37.7">C5</text>
<text x="113.8" y="40.2">4.7u</text>
<text x="129" y="37.7">C6</text>
<text x="129" y="40.2">1u</text>
<text x="139.2" y="37.7">C7</text>
<text x="139.2" y="40.2">10n</text>
<text x="149.3" y="37.7">C8</text>
<text x="149.3" y="40.2">100n</text>
<text x="164.6" y="40.2">R1</text>
<text x="173.9" y="41.5">~{RESET}</text>
<text x="263.6" y="37.7">C1</text>
<text x="263.6" y="40.2">47u</text>
<text x="273.8" y="37.7">C2</text>
<text x="273.8" y="40.2">47u</text>
<text x="42.7" y="43">STM32U083KCU6</text>
<text x="164.6" y="42.8">10k</text>
<text x="173.4" y="46.6">SWCLK</text>
<text x="173.6" y="42.4" transform="rotate(-90 173.6 42.4)">VCC</text>
<text x="207.7" y="45.3">BT1</text>
<text x="207.7" y="47.9">CR2450</text>
<text x="245.8" y="47.9">AO3401A</text>
<text x="245.8" y="45.3">Q1</text>
<text x="41.1" y="51.7">PF2</text>
<text x="49.1" y="50.1" transform="rotate(-90 49.1 50.1)">VDD</text>
<text x="51.7" y="50.1" transform="rotate(-90 51.7 50.1)">VDD</text>
<text x="54.2" y="51.1" transform="rotate(-90 54.2 51.1)">VDDA</text>
<text x="56.7" y="51.7">PA0</text>
<text x="173.6" y="52.8" transform="rotate(-90 173.6 52.8)">GND</text>
<text x="173.8" y="49.1">SWDIO</text>
<text x="175.6" y="51.7">SWO</text>
<text x="41.1" y="54.2">PF3</text>
<text x="41.1" y="59.3">PC14</text>
<text x="56.7" y="54.2">PA1</text>
<text x="56.7" y="56.7">PA2</text>
<text x="56.7" y="59.3">PA3</text>
<text x="41.1" y="61.8">PC15</text>
<text x="56.7" y="61.8">PA4</text>
<text x="56.7" y="64.4">PA5</text>
<text x="41.1" y="66.9">PB0</text>
<text x="41.1" y="69.4">PB1</text>
<text x="41.1" y="72">PB3</text>
<text x="56.7" y="66.9">PA6</text>
<text x="56.7" y="69.4">PA7</text>
<text x="56.7" y="72">PA8</text>
<text x="41.1" y="74.5">PB4</text>
<text x="41.1" y="77.1">PB5</text>
<text x="55.5" y="77.1">PA10</text>
<text x="56.7" y="74.5">PA9</text>
<text x="41.1" y="79.6">PB6</text>
<text x="41.1" y="82.1">PB7</text>
<text x="55.5" y="79.6">PA11</text>
<text x="55.5" y="82.1">PA12</text>
<text x="55.5" y="84.7">PA13</text>
<text x="55.5" y="87.2">PA14</text>
<text x="55.5" y="89.8">PA15</text>
<text x="51.7" y="93.5" transform="rotate(-90 51.7 93.5)">VSS</text>
<text x="276.3" y="108.8">C9</text>
<text x="276.3" y="111.4">100n</text>
<text x="301.7" y="111.4">R3</text>
<text x="301.7" y="113.9">4.7k</text>
<text x="314.4" y="111.4">R4</text>
<text x="314.4" y="113.9">4.7k</text>
<text x="229.7" y="114.2">RV-3032-C7</text>
<text x="289" y="116.4">R2</text>
<text x="289" y="119">10k</text>
<text x="24.9" y="124.1">TP3</text>
<text x="37.6" y="124.1">TP4</text>
<text x="52.8" y="124.1">TP5</text>
<text x="226.6" y="120.2">SCL</text>
<text x="226.6" y="122.8">SDA</text>
<text x="234.5" y="121.2" transform="rotate(-90 234.5 121.2)">VDD</text>
<text x="242.8" y="122.8">~{INT}</text>
<text x="24.9" y="126.6">SWDIO</text>
<text x="37.6" y="126.6">SWCLK</text>
<text x="52.8" y="126.6">NRST</text>
<text x="226.6" y="127.9">EVI</text>
<text x="237.1" y="131.6" transform="rotate(-90 237.1 131.6)">VSS</text>
<text x="237.1" y="126.1" transform="rotate(-90 237.1 126.1)">VBACKUP</text>
<text x="238.5" y="127.9">CLKOUT</text>
<text x="226.6" y="155.8">A</text>
<text x="227.5" y="154.8">SKRHABE010</text>
<text x="231.6" y="152.8">SW1</text>
<text x="316.2" y="152.8">D4</text>
<text x="226.6" y="158.3">B</text>
<text x="226.6" y="160.9">C</text>
<text x="232.5" y="160.9">Common</text>
<text x="226.6" y="163.4">D</text>
<text x="226.6" y="166">Center</text>
<text x="239.6" y="167.1" transform="rotate(-90 239.6 167.1)">MP</text>
<text x="344.9" y="167.2">R8</text>
<text x="393.2" y="164.7">R9</text>
<text x="393.2" y="167.2">100k</text>
<text x="344.9" y="169.8">68</text>
<text x="377.9" y="172.3">AO3400A</text>
<text x="377.9" y="169.8">Q4</text>
<text x="45.2" y="179.9">Q2</text>
<text x="63" y="179.9">R5</text>
<text x="118.8" y="174.9">L1</text>
<text x="118.8" y="177.4">47u</text>
<text x="151.9" y="179.9">Q3</text>
<text x="172.2" y="177.4">R6</text>
<text x="172.2" y="179.9">1M</text>
<text x="182.3" y="177.4">R7</text>
<text x="182.3" y="179.9">2.2</text>
<text x="45.2" y="182.5">AO3401A</text>
<text x="63" y="182.5">100k</text>
<text x="151.9" y="182.5">NX3008NBK</text>
<text x="96" y="192.6">J1</text>
<text x="96" y="195.2">FH34SRJ-24S</text>
<text x="329.7" y="213">10k</text>
<text x="329.7" y="210.4">R10</text>
<text x="304.3" y="220.6">VEMT2023SLX01</text>
<text x="304.3" y="218">Q5</text>
<text x="207.7" y="233.3">H1</text>
<text x="220.4" y="233.3">H2</text>
<text x="230.6" y="233.3">H3</text>
<text x="240.8" y="233.3">H4</text>
<text x="207.7" y="235.8">M2</text>
<text x="220.4" y="235.8">M2</text>
<text x="230.6" y="235.8">M2</text>
<text x="240.8" y="235.8">M2</text>
<text x="36.1" y="256.4">MBR0530</text>
<text x="39.3" y="254.4">D1</text>
<text x="79.3" y="256.4">MBR0530</text>
<text x="82.5" y="254.4">D2</text>
<text x="122.5" y="256.4">MBR0530</text>
<text x="125.7" y="254.4">D3</text>
<text x="156.9" y="266.3">C10</text>
<text x="156.9" y="268.8">4.7u</text>
<text x="169.6" y="268.8">C11</text>
<text x="169.6" y="271.4">4.7u</text>
<text x="182.3" y="273.9">C12</text>
<text x="182.3" y="276.5">1u</text>
</g>
<g font-size="1.8" fill="#a90000">
<text x="172.5" y="37.5" transform="rotate(-90 172.5 37.5)">1</text>
<text x="180.9" y="40.4">3</text>
<text x="48" y="45.2" transform="rotate(-90 48 45.2)">1</text>
<text x="50.5" y="45.8" transform="rotate(-90 50.5 45.8)">17</text>
<text x="53.1" y="45.2" transform="rotate(-90 53.1 45.2)">5</text>
<text x="180.9" y="45.5">4</text>
<text x="236.8" y="45.5">1</text>
<text x="243.6" y="42.6" transform="rotate(-90 243.6 42.6)">3</text>
<text x="38.1" y="53.1">31</text>
<text x="38.7" y="50.5">4</text>
<text x="61.5" y="50.5">6</text>
<text x="61.5" y="53.1">7</text>
<text x="180.9" y="48">2</text>
<text x="180.9" y="50.5">6</text>
<text x="243.6" y="50.2" transform="rotate(-90 243.6 50.2)">2</text>
<text x="38.7" y="58.2">2</text>
<text x="61.5" y="55.6">8</text>
<text x="61.5" y="58.2">9</text>
<text x="172.5" y="55.3" transform="rotate(-90 172.5 55.3)">5</text>
<text x="38.1" y="65.8">14</text>
<text x="38.7" y="60.7">3</text>
<text x="60.9" y="60.7">10</text>
<text x="60.9" y="63.2">11</text>
<text x="60.9" y="65.8">12</text>
<text x="38.1" y="68.3">15</text>
<text x="38.1" y="70.9">26</text>
<text x="60.9" y="68.3">13</text>
<text x="60.9" y="70.9">18</text>
<text x="38.1" y="73.4">27</text>
<text x="38.1" y="75.9">28</text>
<text x="60.9" y="73.4">19</text>
<text x="60.9" y="75.9">20</text>
<text x="38.1" y="78.5">29</text>
<text x="38.1" y="81">30</text>
<text x="60.9" y="78.5">21</text>
<text x="60.9" y="81">22</text>
<text x="60.9" y="83.6">23</text>
<text x="60.9" y="86.1">24</text>
<text x="60.9" y="88.6">25</text>
<text x="50.5" y="96.6" transform="rotate(-90 50.5 96.6)">16</text>
<text x="224.1" y="119.1">8</text>
<text x="233.4" y="116.3" transform="rotate(-90 233.4 116.3)">6</text>
<text x="236" y="116.3" transform="rotate(-90 236 116.3)">1</text>
<text x="224.1" y="121.7">2</text>
<text x="246.9" y="121.7">3</text>
<text x="224.1" y="126.7">4</text>
<text x="246.9" y="126.7">7</text>
<text x="236" y="134.1" transform="rotate(-90 236 134.1)">5</text>
<text x="224.1" y="154.7">1</text>
<text x="224.1" y="157.2">4</text>
<text x="224.1" y="159.8">3</text>
<text x="241.9" y="159.8">5</text>
<text x="90.1" y="164.8">1</text>
<text x="90.1" y="167.4">2</text>
<text x="224.1" y="162.3">6</text>
<text x="224.1" y="164.8">2</text>
<text x="375.7" y="167.1" transform="rotate(-90 375.7 167.1)">3</text>
<text x="90.1" y="169.9">3</text>
<text x="90.1" y="172.5">4</text>
<text x="238.5" y="170.4" transform="rotate(-90 238.5 170.4)">MP</text>
<text x="368.9" y="169.9">1</text>
<text x="42.9" y="177.2" transform="rotate(-90 42.9 177.2)">3</text>
<text x="90.1" y="175">5</text>
<text x="90.1" y="177.5">6</text>
<text x="149.6" y="177.2" transform="rotate(-90 149.6 177.2)">3</text>
<text x="375.7" y="174.7" transform="rotate(-90 375.7 174.7)">2</text>
<text x="36.1" y="180.1">1</text>
<text x="42.9" y="184.9" transform="rotate(-90 42.9 184.9)">2</text>
<text x="90.1" y="180.1">7</text>
<text x="90.1" y="182.6">8</text>
<text x="90.1" y="185.2">9</text>
<text x="142.8" y="180.1">1</text>
<text x="149.6" y="184.9" transform="rotate(-90 149.6 184.9)">2</text>
<text x="89.5" y="187.7">10</text>
<text x="89.5" y="190.2">11</text>
<text x="89.5" y="192.8">12</text>
<text x="89.5" y="195.3">13</text>
<text x="89.5" y="197.9">14</text>
<text x="89.5" y="200.4">15</text>
<text x="89.5" y="202.9">16</text>
<text x="89.5" y="205.5">17</text>
<text x="89.5" y="208">18</text>
<text x="89.5" y="210.6">19</text>
<text x="89.5" y="213.1">20</text>
<text x="89.5" y="215.6">21</text>
<text x="302" y="215.3" transform="rotate(-90 302 215.3)">1</text>
<text x="89.5" y="218.2">22</text>
<text x="89.5" y="220.7">23</text>
<text x="89.5" y="223.3">24</text>
<text x="302" y="223" transform="rotate(-90 302 223)">2</text>
<text x="93.7" y="228.5" transform="rotate(-90 93.7 228.5)">MP</text>
</g>
<text font-size="1.8" fill="#0000c2" x="235.9" y="141.2" transform="rotate(-90 235.9 141.2)">GND</text>
<text font-size="1.8" fill="#009600" x="302.4" y="154.6">IR_LED_K VSMB2948SL</text>
<text font-size=".5" fill="#840000" x="92.6" y="225.5">Mounting</text>
</svg>
